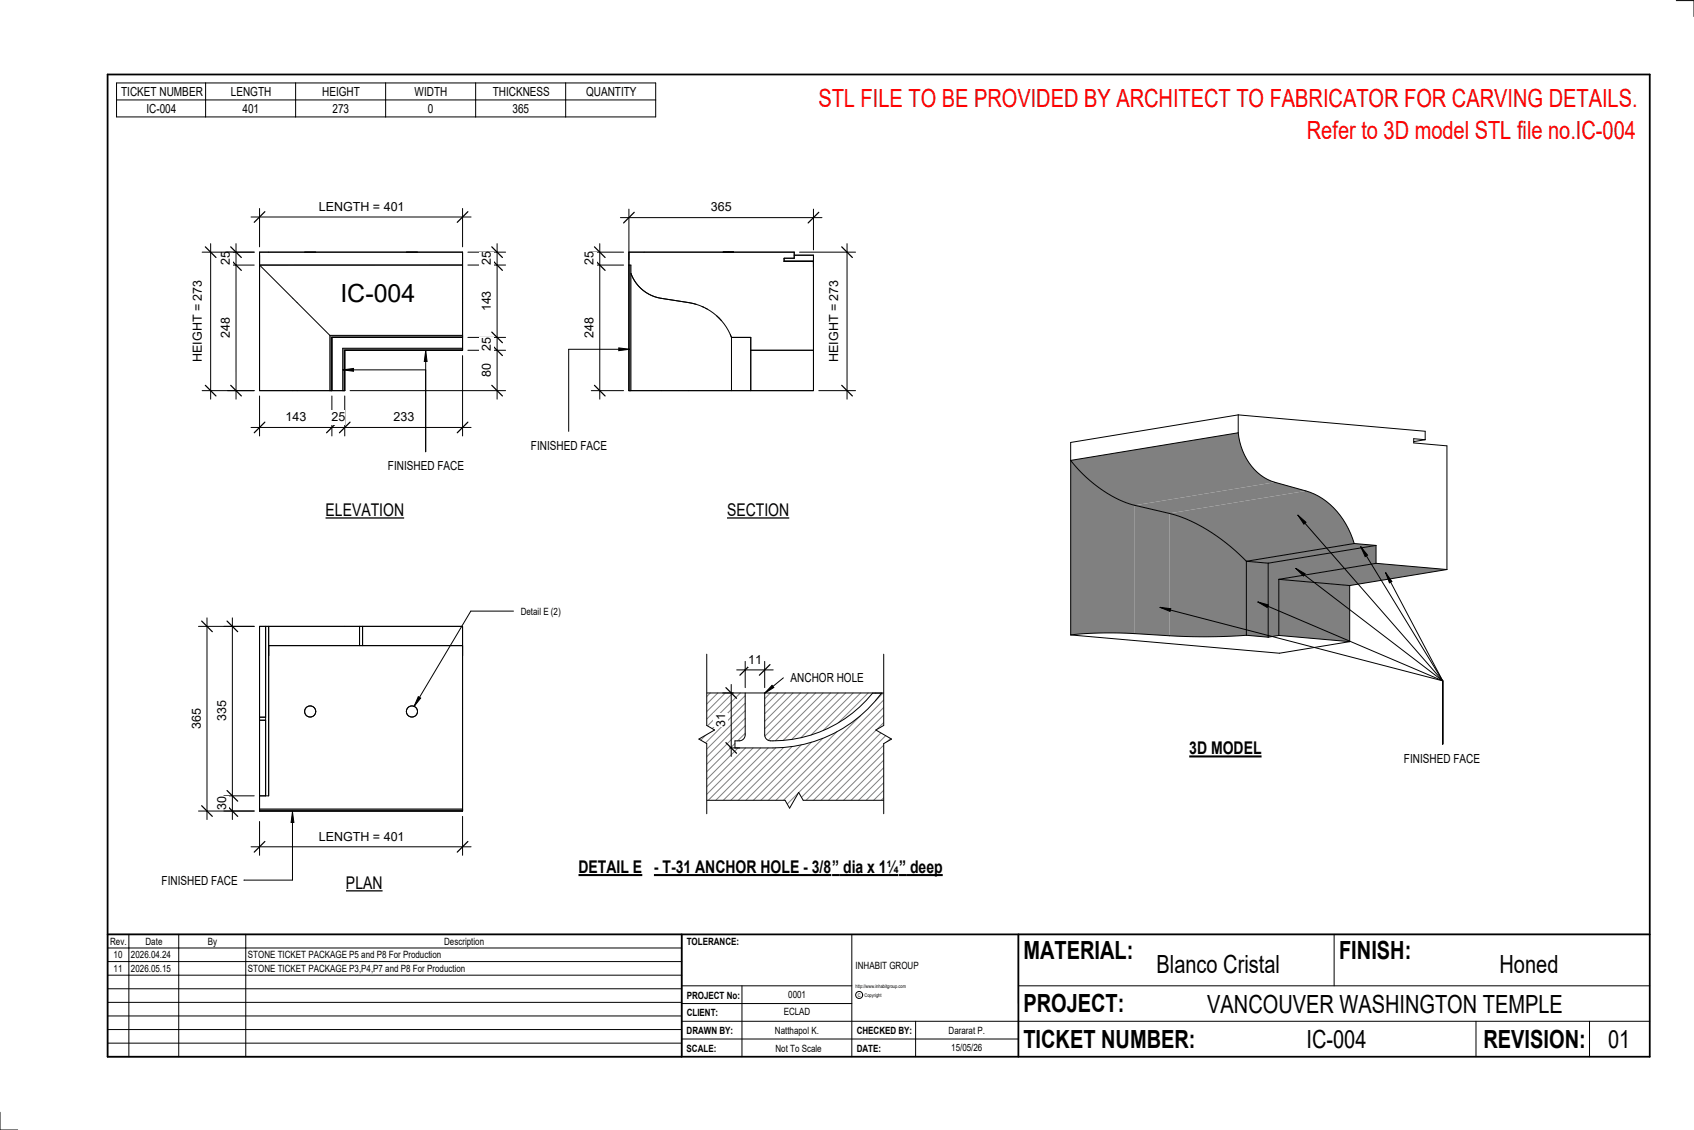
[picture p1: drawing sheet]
<svg xmlns="http://www.w3.org/2000/svg" width="914mm" height="610mm" viewBox="0 0 914 610" stroke-linecap="round" stroke-linejoin="round" font-family="sans-serif">
<g fill="none" stroke="#808080" stroke-width=".54">
<path d="M379 374l-3 3M383 374l-7 7M387 374l-11 11M392 374l-16 15M396 374l-20 19M400 374l-24 23M402 375l-26 26M402 379l-26 26M416 374l-3 3M420 374l-7 7M424 374l-11 11M428 374l-15 15"/>
<path d="M432 374l-19 19M436 374l-23 23M440 374l-25 25M444 374l-25 26M448 374l-25 25M452 374l-25 25M456 374l-24 24M461 374l-23 22M465 374l-21 20M469 374l-16 16M473 374h.1M477 374l-4 4"/>
<path d="M481 374l-62 62M482 377l-59 59M402 383l-26 26M402 387l-26 26M402 392l-26 25M402 396l-4 4M444 398l-38 38M452 395l-41 41M464 386l-49 50M482 381l-55 55M482 385l-51 51M482 389l-47 47"/>
<path d="M482 393l-43 43M482 397l-39 39M397 401l-21 20M398 403l-22 23M402 403l-26 27M407 403l-31 31M411 403l-33 33M415 403l-33 33M419 403l-33 33M423 403l-33 33M428 403l-34 33M433 402l-35 34"/>
<path d="M438 400l-36 36M482 401l-35 35M482 406l-31 30M482 410l-27 26M482 414l-23 22M482 418l-19 18M482 422l-15 14M482 426l-11 10M482 430l-7 6M482 434l-2 2"/>
</g>
<path d="M376 374h106v62h-106zM402 374v23l-1 2-4 1v3a116 116 0 0 0 43-3 73 73 0 0 0 36-26h-5a67 67 0 0 1-57 25l-1-1v-2v-22" fill="none" stroke="#000" stroke-width=".54"/>
<g fill="#808080">
<path d="M685 304l58-10v10l-53 9v30l-5 1z"/>
<path d="M578 248a70 70 0 0 0 35 25v69l-18-1-17 2z"/>
<path d="M613 273l18 4v66l-18-1z"/>
<path d="M631 277a94 94 0 0 1 42 26v40l-22 1-20-1z"/>
<path d="M673 303l12 1v40l-12-1z"/>
<path d="M690 313l39 3v30l-39-3z"/>
<path d="M613 273l75-13 17 5-74 12z"/>
<path d="M631 277l74-12a40 40 0 0 1 26 28l-58 10a95 95 0 0 0-42-26z"/>
<path d="M673 303l58-10 12 1-58 10z"/>
<path d="M690 313l53-9 38 3-52 9z"/>
<path d="M578 248l90-15a30 30 0 0 0 20 27l-75 13a69 69 0 0 1-35-25z"/>
</g>
<g fill="none" stroke="#000" stroke-width=".54">
<path d="M668 224l-90 15v104M668 224l101 9v4M668 224v9M668 233l-90 15a70 70 0 0 0 35 25l18 4a94 94 0 0 1 42 26M668 233a30 30 0 0 0 20 27l17 5a40 40 0 0 1 26 28M769 237h-6v2l18 2v66M769 237l-6 1M731 293l12 1M731 293l-58 10M743 294v10M743 294l-58 10M673 303v40"/>
<path d="M673 303l12 1M685 304v40M690 313v30M690 313l39 3M729 316v30M743 304l38 3M743 304l-53 9M781 307l-52 9M578 343l22-2 45 2h28M578 343l113 9 38-6M673 343l12 1M690 343l39 3"/>
<path d="M690 343l-5 1"/>
</g>
<path d="M339 143h2v68h-2z" fill="#7c7c7c"/>
<g fill="none" stroke="#000" stroke-width=".54">
<path d="M390 136h3zM393 136h3zM429 138h10v73h-100M339 143h.1M339 143h2v68M341 147a21 21 0 0 0 16 14 21 21 0 0 1-16-14zM439 141h-16v-2h6v-3h-90v75M357 161l15 2M372 163a30 30 0 0 1 23 19M372 163l2 1M374 164h2M379 165l1 1"/>
<path d="M381 166l1 1M387 170l2 3M394 180l1 2M395 182v29h-23M395 182h10v29M405 189h34M339 211h18"/>
</g>
<path d="M178 181v30h1v-29h71v-1zM185 188v23h1v-22h64v-1z" fill="#7c7c7c"/>
<path d="M140 136h110v53h-64v22h-46zM164 136h6M219 136h6M250 163v19h-71v29h-19M250 161v-18h-110l38 38M178 181h72M178 181v30M250 188h-65v23M140 211h18" fill="none" stroke="#000" stroke-width=".54"/>
<path d="M140 436h110v2h-110z" fill="#7c7c7c"/>
<g fill="none" stroke="#000" stroke-width=".54">
<path d="M140 338h110v100h-110zM143 338v91M145 338v91h-5M194 338v10M196 338v10M145 348h105M140 387h3M140 389h3M250 382v23M140 436h110M250 420v18"/>
<circle cx="167" cy="384" r="3"/>
<circle cx="222" cy="384" r="3"/>
</g>
<path d="M312 462h35v11h-35z" fill="#fff"/>
<path d="M312 472h35" fill="none" stroke="#000" stroke-width="1.1" stroke-linecap="butt"/>
<g fill="#fff">
<path d="M353 462h96v11h-96z"/>
<path d="M449 462h4v11h-4z"/>
<path d="M453 462h32v11h-32z"/>
<path d="M485 462h4v11h-4z"/>
<path d="M489 462h20v11h-20z"/>
</g>
<path d="M353 472h96M449 472h36M485 472h24" fill="none" stroke="#000" stroke-width="1.1" stroke-linecap="butt"/>
<path d="M376 432h48l2 4 5-9 3 5h48v6h-106z" fill="#fff"/>
<path d="M376 432h48l2 4 5-9 3 5h48" fill="none" stroke="#000" stroke-width=".54"/>
<path d="M375 353h6v38l5 3-9 5 4 2v38h-6z" fill="#fff"/>
<path d="M381 353v38l5 3-9 5 4 2v38" fill="none" stroke="#000" stroke-width=".54"/>
<path d="M477 353h7v86h-7v-38l4-2-8-5 4-3z" fill="#fff"/>
<path d="M477 353v38l-4 3 8 5-4 2v38M417 370l1 1-5 3zM423 366l-10 8" fill="none" stroke="#000" stroke-width=".54"/>
<path d="M417 370l1 1-5 3z" fill="#000"/>
<path d="M427 362h39v8h-39z" fill="#fff"/>
<path d="M402 357v14M413 357v14M398 361h19" fill="none" stroke="#000" stroke-width=".54"/>
<path d="M405 359l-6 5M416 359l-6 5" fill="none" stroke="#000" stroke-width=".67"/>
<path d="M404 352h7v8h-7z" fill="#fff"/>
<path d="M390 374h6M395 369v39M394 403h5" fill="none" stroke="#000" stroke-width=".54"/>
<path d="M392 371l6 6M392 401l6 5" fill="none" stroke="#000" stroke-width=".67"/>
<path d="M385 385h8v7h-8z" fill="#fff"/>
<path d="M319 136h18M324 131v84M319 143h18M319 211h18" fill="none" stroke="#000" stroke-width=".54"/>
<path d="M321 133l6 6M321 140l6 6M321 208l6 6" fill="none" stroke="#000" stroke-width=".67"/>
<g fill="#fff">
<path d="M314 171h8v11h-8z"/>
<path d="M314 136h8v7h-8z"/>
</g>
<path d="M335 117h109M339 113v27M439 113v22" fill="none" stroke="#000" stroke-width=".54"/>
<path d="M342 115l-5 5M442 115l-6 5" fill="none" stroke="#000" stroke-width=".67"/>
<path d="M384 108h11v8h-11z" fill="#fff"/>
<path d="M432 136h30M457 131v84M442 211h20" fill="none" stroke="#000" stroke-width=".54"/>
<path d="M454 133l6 6M454 208l6 6" fill="none" stroke="#000" stroke-width=".67"/>
<g fill="#fff">
<path d="M446 151h8v44h-8z"/>
<path d="M184 151h41v15h-41z"/>
</g>
<path d="M127 131v84M137 136h-14M137 143h-14M137 211h-14" fill="none" stroke="#000" stroke-width=".54"/>
<path d="M125 133l5 6M125 140l5 6M125 208l5 6" fill="none" stroke="#000" stroke-width=".67"/>
<g fill="#fff">
<path d="M118 171h8v11h-8z"/>
<path d="M118 136h8v7h-8z"/>
</g>
<path d="M109 136h28M114 131v84M109 211h28" fill="none" stroke="#000" stroke-width=".54"/>
<path d="M111 133l6 6M111 208l6 6" fill="none" stroke="#000" stroke-width=".67"/>
<path d="M103 151h7v44h-7z" fill="#fff"/>
<path d="M136 117h118M140 112v21M250 112v21" fill="none" stroke="#000" stroke-width=".54"/>
<path d="M143 114l-6 6M253 114l-6 6" fill="none" stroke="#000" stroke-width=".67"/>
<path d="M172 108h46v7h-46z" fill="#fff"/>
<path d="M250 192v43M140 214v21M179 214v21M186 214v21M136 231h118" fill="none" stroke="#000" stroke-width=".54"/>
<path d="M143 228l-6 5M182 228l-6 5M189 228l-6 5M253 228l-6 5" fill="none" stroke="#000" stroke-width=".67"/>
<g fill="#fff">
<path d="M154 221h11v8h-11z"/>
<path d="M179 221h7v8h-7z"/>
<path d="M212 221h11v8h-11z"/>
</g>
<path d="M253 136h20M268 131v84M253 143h20M253 182h20M253 189h20M189 211h84" fill="none" stroke="#000" stroke-width=".54"/>
<path d="M265 133l6 6M265 140l6 6M265 179l6 6M265 186l6 6M265 208l6 6" fill="none" stroke="#000" stroke-width=".67"/>
<g fill="#fff">
<path d="M259 196h8v8h-8z"/>
<path d="M259 182h8v7h-8z"/>
<path d="M259 157h8v11h-8z"/>
<path d="M259 136h8v7h-8z"/>
</g>
<path d="M121 338h16M125 333v109M121 438h16M121 429h16" fill="none" stroke="#000" stroke-width=".54"/>
<path d="M123 335l5 6M123 435l5 5M123 426l5 6" fill="none" stroke="#000" stroke-width=".67"/>
<g fill="#fff">
<path d="M116 378h8v11h-8z"/>
<path d="M116 430h8v7h-8z"/>
</g>
<path d="M107 338h30M112 333v109M107 438h30" fill="none" stroke="#000" stroke-width=".54"/>
<path d="M109 335l6 6M109 435l6 5" fill="none" stroke="#000" stroke-width=".67"/>
<path d="M102 382h8v11h-8z" fill="#fff"/>
<path d="M136 457h118M140 443v18M250 440v21" fill="none" stroke="#000" stroke-width=".54"/>
<path d="M143 454l-6 6M253 454l-6 6" fill="none" stroke="#000" stroke-width=".67"/>
<path d="M172 447h46v8h-46z" fill="#fff"/>
<g fill="none" stroke="#000" stroke-width=".54">
<path d="M905 0h9v9M460 504v66M720 504v28M891 504h-341v37M368 532h92M401 532v38M550 532h341M368 551h523M368 541h92M494 551v19M797 551v19M858 551v19"/>
<path d="M368 561h182M0 600v10h10"/>
<circle cx="464" cy="537" r="1.9"/>
</g>
<path d="M58 40h833v530h-833zM58 504h833M368 504v66M550 504v66" fill="none" stroke="#000" stroke-width=".96"/>
<g fill="#fff">
<path d="M652 534h192v15h-192z"/>
<path d="M513 562h17v6h-17z"/>
<path d="M425 533h10v6h-10z"/>
<path d="M423 543h15v6h-15z"/>
<path d="M418 553h24v6h-24z"/>
<path d="M624 513h68v15h-68z"/>
<path d="M809 513h33v15h-33z"/>
<path d="M512 553h20v6h-20z"/>
<path d="M705 553h33v15h-33z"/>
<path d="M442 45h443v16h-443z"/>
<path d="M868 553h12v15h-12z"/>
<path d="M61 512h5v6h-5z"/>
<path d="M61 520h5v6h-5z"/>
</g>
<path d="M58 504h310v66h-310zM58 519h310M58 511h310M70 504v66M96 504v66M133 504v66M58 533h310M58 526h310M58 555h310M58 548h310M58 541h310M58 563h310" fill="none" stroke="#000" stroke-width=".54"/>
<path d="M187 471h20v11h-20z" fill="#fff"/>
<path d="M187 481h20" fill="none" stroke="#000" stroke-width=".69" stroke-linecap="butt"/>
<path d="M642 398h39v11h-39z" fill="#fff"/>
<path d="M642 408h39" fill="none" stroke="#000" stroke-width="1.1" stroke-linecap="butt"/>
<path d="M705 63h180v15h-180z" fill="#fff"/>
<path d="M185 200l6-1v1zM230 189l1 6h-2z" fill="#000"/>
<path d="M185 200l6-1v1zM185 200h45M230 189l1 6h-2zM230 189v55" fill="none" stroke="#000" stroke-width=".54"/>
<path d="M209 248h41v7h-41z" fill="#fff"/>
<path d="M158 438l1 6h-2zM158 438v37h-26" fill="none" stroke="#000" stroke-width=".54"/>
<path d="M158 438l1 6h-2z" fill="#000"/>
<g fill="#fff">
<path d="M87 471h41v8h-41z"/>
<path d="M176 270h42v10h-42z"/>
</g>
<path d="M176 279h42" fill="none" stroke="#000" stroke-width=".69" stroke-linecap="butt"/>
<path d="M392 270h34v10h-34z" fill="#fff"/>
<path d="M392 279h34" fill="none" stroke="#000" stroke-width=".69" stroke-linecap="butt"/>
<path d="M63 45h291v18h-291zM63 54h291M111 45v18M160 45v18M208 45v18M257 45v18M305 45v18M334 188h6l-6 1zM340 188h-33v45" fill="none" stroke="#000" stroke-width=".54"/>
<path d="M334 188h6l-6 1z" fill="#000"/>
<path d="M287 237h40v7h-40z" fill="#fff"/>
<path d="M701 278l4 4-1 1zM735 295l3 4-1 1zM699 307l6 3-1 1zM748 309l3 5h-1zM626 328h6v2zM679 325l6 1-1 2z" fill="#000"/>
<g fill="none" stroke="#000" stroke-width=".54">
<path d="M701 278l4 4-1 1zM701 278l78 89M735 295l3 4-1 1zM735 295l44 72M699 307l6 3-1 1zM699 307l80 60M748 309l3 5h-1zM748 309l31 58M626 328h6v2zM626 328l153 39M679 325l6 1-1 2zM679 325l100 42"/>
<path d="M779 367v34"/>
</g>
<path d="M758 405h40v8h-40z" fill="#fff"/>
<path d="M226 376l1 1-4 4z" fill="#000"/>
<path d="M277 330h-23l-31 51M226 376l1 1-4 4z" fill="none" stroke="#000" stroke-width=".54"/>
<g font-size="13.5" fill="#f00">
<text x="442" y="58">STL FILE TO BE PROVIDED BY ARCHITECT TO FABRICATOR FOR CARVING DETAILS.</text>
<text x="705" y="75">Refer to 3D model STL file no.IC-004</text>
</g>
<g font-size="13.5">
<text x="184" y="163">IC-004</text>
<text x="552" y="517">MATERIAL:</text>
<text x="723" y="517">FINISH:</text>
<text x="624" y="525">Blanco Cristal</text>
<text x="809" y="525">Honed</text>
<text x="552" y="546">PROJECT:</text>
<text x="652" y="546">VANCOUVER WASHINGTON TEMPLE</text>
<text x="552" y="565">TICKET NUMBER:</text>
<text x="705" y="565">IC-004</text>
<text x="801" y="565">REVISION:</text>
<text x="868" y="565">01</text>
</g>
<g font-size="9.4">
<text x="176" y="278">ELEVATION</text>
<text x="392" y="278">SECTION</text>
<text x="642" y="407">3D MODEL</text>
<text x="312" y="471">DETAIL E</text>
<text x="353" y="471">- T-31 ANCHOR HOLE - 3/8</text>
<text x="449" y="471">”</text>
<text x="455" y="471">dia x 1¼</text>
<text x="485" y="471">”</text>
<text x="491" y="471">deep</text>
<text x="187" y="480">PLAN</text>
</g>
<g font-size="6.7">
<text x="65" y="52">TICKET NUMBER</text>
<text x="125" y="52">LENGTH</text>
<text x="174" y="52">HEIGHT</text>
<text x="224" y="52">WIDTH</text>
<text x="266" y="52">THICKNESS</text>
<text x="316" y="52">QUANTITY</text>
<text x="79" y="61">IC-004</text>
<text x="131" y="61">401</text>
<text x="179" y="61">273</text>
<text x="231" y="61">0</text>
<text x="277" y="61">365</text>
<text x="172" y="114">LENGTH = 401</text>
<text x="384" y="114">365</text>
<text x="124" y="143" transform="rotate(-90 124 143)">25</text>
<text x="265" y="143" transform="rotate(-90 265 143)">25</text>
<text x="320" y="143" transform="rotate(-90 320 143)">25</text>
<text x="265" y="168" transform="rotate(-90 265 168)">143</text>
<text x="124" y="182" transform="rotate(-90 124 182)">248</text>
<text x="320" y="182" transform="rotate(-90 320 182)">248</text>
<text x="265" y="189" transform="rotate(-90 265 189)">25</text>
<text x="109" y="195" transform="rotate(-90 109 195)">HEIGHT = 273</text>
<text x="452" y="195" transform="rotate(-90 452 195)">HEIGHT = 273</text>
<text x="265" y="204" transform="rotate(-90 265 204)">80</text>
<text x="154" y="227">143</text>
<text x="179" y="227">25</text>
<text x="212" y="227">233</text>
<text x="287" y="243">FINISHED FACE</text>
<text x="209" y="254">FINISHED FACE</text>
<text x="404" y="358">11</text>
<text x="427" y="368">ANCHOR HOLE</text>
<text x="122" y="389" transform="rotate(-90 122 389)">335</text>
<text x="108" y="393" transform="rotate(-90 108 393)">365</text>
<text x="391" y="392" transform="rotate(-90 391 392)">31</text>
<text x="758" y="411">FINISHED FACE</text>
<text x="122" y="437" transform="rotate(-90 122 437)">30</text>
<text x="172" y="453">LENGTH = 401</text>
<text x="87" y="477">FINISHED FACE</text>
</g>
<g font-size="5.4">
<text x="281" y="332">Detail E (2)</text>
<text x="59" y="510">Rev.</text>
<text x="79" y="510">Date</text>
<text x="112" y="510">By</text>
<text x="240" y="510">Description</text>
<text x="371" y="510">TOLERANCE:</text>
<text x="61" y="517">10</text>
<text x="71" y="517">2026.04.24</text>
<text x="134" y="517">STONE TICKET PACKAGE P5 and P8 For Production</text>
<text x="61" y="525">11</text>
<text x="71" y="524">2026.05.15</text>
<text x="134" y="524">STONE TICKET PACKAGE P3,P4,P7 and P8 For Production</text>
<text x="462" y="523">INHABIT GROUP</text>
<text x="371" y="539">PROJECT No:</text>
<text x="425" y="538">0001</text>
<text x="371" y="548">CLIENT:</text>
<text x="423" y="548">ECLAD</text>
<text x="371" y="558">DRAWN BY:</text>
<text x="418" y="558">Natthapol K.</text>
<text x="462" y="558">CHECKED BY:</text>
<text x="512" y="558">Dararat P.</text>
<text x="371" y="567">SCALE:</text>
<text x="419" y="567">Not To Scale</text>
<text x="462" y="567">DATE:</text>
<text x="513" y="567">15/05/26</text>
</g>
<g font-size="2.7">
<text x="462" y="533">http://www.inhabitgroup.com</text>
<text x="463" y="538">C</text>
<text x="467" y="538">Copyright</text>
</g>
</svg>
